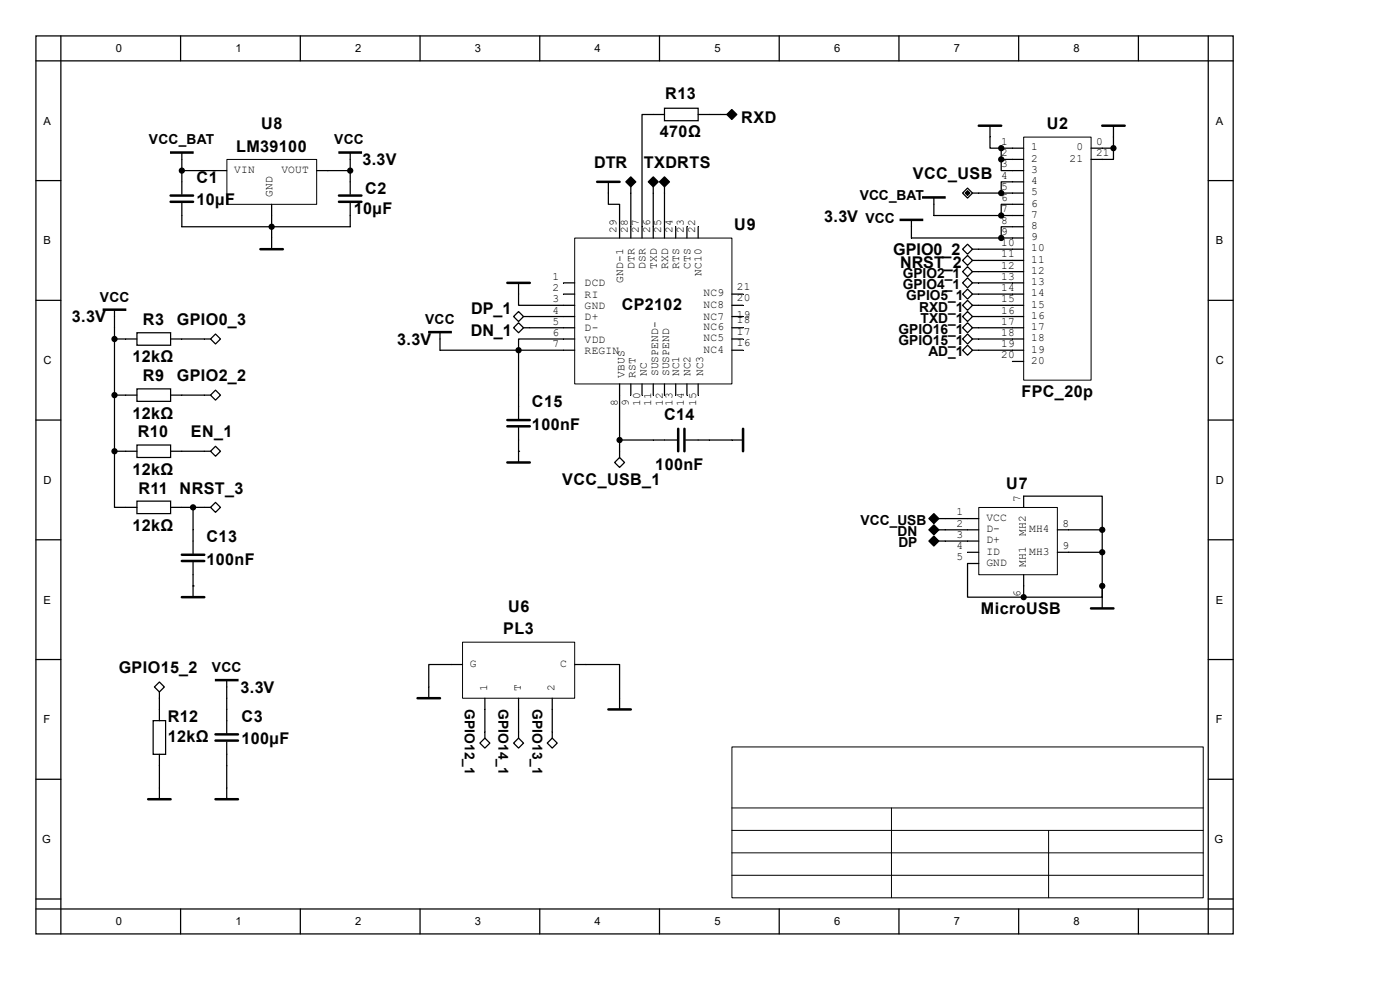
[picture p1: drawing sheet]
<svg xmlns="http://www.w3.org/2000/svg" width="297mm" height="210mm" viewBox="0 0 297 210" stroke-linecap="round" stroke-linejoin="round" font-family="sans-serif">
<g fill="none" stroke="#000" stroke-width=".26">
<path d="M7.6 7.6h254v190.5h-254zM7.6 12.9h254M12.9 7.6v190.5M38.3 7.6v5.3M63.7 7.6v5.3M89.1 7.6v5.3M114.5 7.6v5.3M139.9 7.6v5.3M165.3 7.6v5.3M190.7 7.6v5.3M216.1 7.6v5.3M241.5 7.6v5.3"/>
<path d="M256.3 7.6v190.5M7.6 38.3h5.3M38.6 36.2h.1M38.6 36.2h9.5M38.6 32.5v8.7M67.2 36.2h7.1M74.3 36.2h.1M74.3 32.5v8.7M129.1 38.6v4.7h2.3v7.2M133 38.6l.8-.8 .8 .8-.8 .8zM133.8 39.6v10.9M137.8 38.6l.8-.8 .8 .8-.8 .8z"/>
<path d="M138.6 39.6v10.9M140.2 38.6l.8-.8 .8 .8-.8 .8zM141 23h7.1v2.6h-7.1zM141 24.3h-4.8v26.2M141 39.6v10.9M148.1 24.3h6.1M154.5 24.3l.8-.8 .8 .8-.8 .8zM205.3 39.9l1 1.1-1 1-1.1-1zM210 26.7v4.7h2.4M212.4 33.8v2.4h4.8M212.4 31.4h4.8M212.4 33.8h4.8"/>
<path d="M212.4 31.4v2.4M217.2 38.6h-4.8v2.4M231.5 31.4h4.7M236.2 31.4v2.4h-4.7M236.2 26.7v4.7M256.3 38.3h5.3M38.6 43.1v5h35.7v-5M57.6 43.3v9.6M143.4 48.1v2.4M145.7 48.1v2.4M148.1 48.1v2.4M193.4 46.8v3.7h23.8"/>
<path d="M198.1 42v3.7h19.1M205.3 51.8l1 1.1-1 1-1.1-1zM205.3 54.2l1 1-1 1.1-1.1-1.1zM205.3 56.6l1 1-1 1.1-1.1-1.1zM205.3 58.9l1 1.1-1 1.1-1.1-1.1zM206.3 41h10.9M206.3 52.9h10.9M206.3 55.2h10.9M206.3 57.6h10.9M217.2 43.3h-4.8v2.4M217.2 48.1h-4.8v2.4M7.6 63.7h5.3"/>
<path d="M24.3 71.9h4.8M24.3 65.8v29.9M29.1 70.6h7.1v2.6h-7.1zM36.2 71.9h8.5M45.7 70.9l1.1 1-1.1 1.1-1-1.1zM93.3 70.6v3.7h28.6M109 69.5l1-1 1.1 1-1.1 1.1zM110 66.1l1.1 1.1-1.1 1-1-1zM110 60v4.8h11.9M111.1 67.2h10.8M111.1 69.5h10.8M119.5 60h2.4"/>
<path d="M119.5 62.4h2.4M121.9 71.9h-11.9v16.9M155.3 62.4h2.3M155.3 64.8h2.3M155.3 67.2h2.3M155.3 69.5h2.3M155.3 71.9h2.3M155.3 74.3h2.3M205.3 61.3l1 1.1-1 1-1.1-1zM205.3 63.7l1 1.1-1 1-1.1-1zM205.3 66.1l1 1.1-1 1-1.1-1zM205.3 68.5l1 1-1 1.1-1.1-1.1z"/>
<path d="M205.3 70.9l1 1-1 1.1-1.1-1.1zM205.3 73.2l1 1.1-1 1.1-1.1-1.1zM206.3 60h10.9M206.3 62.4h10.9M206.3 64.8h10.9M206.3 67.2h10.9M206.3 69.5h10.9M206.3 71.9h10.9M206.3 74.3h10.9M214.8 76.7h2.4M256.3 63.7h5.3M7.6 89.1h5.3"/>
<path d="M24.3 95.7v11.9h4.8M24.3 83.8h4.8M24.3 95.7h4.8M29.1 82.5h7.1v2.6h-7.1zM29.1 94.4h7.1v2.6h-7.1zM36.2 83.8h8.5M36.2 95.7h8.5M44.7 95.7l1-1 1.1 1-1.1 1.1zM45.7 82.8l1.1 1-1.1 1.1-1-1.1zM110 95.7h.1M110 90.7v7.4M130.4 98.1l1-1.1 1.1 1.1-1.1 1.1z"/>
<path d="M131.4 81.4v15.6M131.4 93.3h12.2M133.8 81.4v2.4M136.2 81.4v2.4M138.6 81.4v2.4M141 81.4v2.4M143.4 81.4v2.4M145.5 93.3h12.1M145.7 81.4v2.4M148.1 81.4v2.4M256.3 89.1h5.3M7.6 114.5h5.3"/>
<path d="M29.1 106.3h7.1v2.7h-7.1zM36.2 107.6h8.5M41 107.6v9.8M41 119.3v7.4M44.7 107.6l1-1 1.1 1-1.1 1.1zM198.1 109.2l.8 .8-.8 .8-.8-.8zM198.1 111.6l.8 .8-.8 .8-.8-.8zM198.1 114l.8 .8-.8 .8-.8-.8zM199.2 110h8.4M199.2 112.4h8.4M199.2 114.8h8.4M205.3 117.2h2.3"/>
<path d="M207.6 119.5h-2.3v7.2h11.9M217.2 107.6v-2.3h16.6v7.1M224.3 112.4h9.5M224.3 117.2h9.5M233.8 112.4v16.7M256.3 114.5h5.3M7.6 139.9h5.3M41 124.3h.1M217.2 121.9v4.8M233.8 124.3v2.4h-16.6M256.3 139.9h5.3M32.5 152.9h2.6v7.1h-2.6z"/>
<path d="M32.8 145.7l1-1 1.1 1-1.1 1.1zM33.8 146.8v6.1M48.1 144.4v11.1M48.1 157.4v12.1M98.1 141h-7.1v7.1M101.8 157.6l1.1-1 1 1-1 1.1zM102.9 148.1v8.5M109 157.6l1-1 1.1 1-1.1 1.1zM110 148.1v8.5M116.1 157.6l1.1-1 1 1-1 1.1zM117.2 148.1v8.5M121.9 141h9.5v9.5"/>
<path d="M7.6 165.3h5.3M33.8 160v9.5M256.3 165.3h5.3M7.6 190.7h5.3M7.6 192.8h254M38.3 192.8v5.3M63.7 192.8v5.3M89.1 192.8v5.3M114.5 192.8v5.3M139.9 192.8v5.3M165.3 192.8v5.3M190.7 192.8v5.3"/>
<path d="M216.1 192.8v5.3M241.5 192.8v5.3M256.3 190.7h5.3"/>
</g>
<g fill="none" stroke="#000" stroke-width=".21">
<path d="M48.1 33.8h19.1v9.5h-19.1zM133.6 38.6l.2-.3 .3 .3-.3 .2zM138.3 38.6l.3-.3 .3 .3-.3 .2zM140.7 38.6l.3-.3 .2 .3-.2 .2zM155 24.3l.3-.3 .2 .3-.2 .3zM217.2 29.1h14.3v51.5h-14.3zM121.9 50.5h33.4v30.9h-33.4zM198.1 109.7l.3 .3-.3 .3-.2-.3zM198.1 112.1l.3 .3-.3 .3-.2-.3zM198.1 114.5l.3 .3-.3 .2-.2-.2zM207.6 107.7h16.7v14.2h-16.7zM98.1 136.2h23.8v11.9h-23.8z"/>
<path d="M155.3 158.5h100v32h-100zM155.3 171.4h100M155.3 176.2h100M189.1 171.4v19M222.5 176.2v14.2M155.3 180.9h100M155.3 185.7h100"/>
</g>
<g fill="none" stroke="#000" stroke-width=".53">
<path d="M126.7 38.6h4.7M207.6 26.7h4.8M233.8 26.7h4.8M36.2 42.8h4.8M36.2 41.5h4.8M55.2 52.9h4.8M71.9 42.8h4.8M71.9 41.5h4.8M107.6 60h4.8M107.6 98.1h4.8M107.6 90.4h4.8M107.6 89.1h4.8"/>
<path d="M143.9 91v4.7M145.2 91v4.7M157.6 91v4.7M38.6 119h4.7M38.6 117.7h4.7M38.6 126.7h4.7M231.5 129.1h4.7M45.7 155.8h4.8M45.7 157.1h4.8M88.6 148.1h4.7M129.1 150.5h4.7M31.4 169.5h4.8"/>
<path d="M45.7 169.5h4.8"/>
</g>
<g fill="#000" stroke="#000" stroke-width=".26">
<path d="M36.2 32.2h4.8v.3h-4.8z" fill-rule="evenodd"/>
<path d="M71.9 32.2h4.8v.3h-4.8z" fill-rule="evenodd"/>
<path d="M132.8 38.6l1-1.1 1.1 1.1-1.1 1z" fill-rule="evenodd"/>
<path d="M137.5 38.6l1.1-1.1 1 1.1-1 1z" fill-rule="evenodd"/>
<path d="M139.9 38.6l1.1-1.1 1 1.1-1 1z" fill-rule="evenodd"/>
<path d="M154.2 24.3l1.1-1.1 1 1.1-1 1z" fill-rule="evenodd"/>
<path d="M191 46.5h4.7v.3h-4.7z" fill-rule="evenodd"/>
<path d="M195.7 41.8h4.8v.2h-4.8z" fill-rule="evenodd"/>
<path d="M21.9 65.6h4.8v.2h-4.8z" fill-rule="evenodd"/>
<path d="M91 70.3h4.7v.3h-4.7z" fill-rule="evenodd"/>
<path d="M198.1 109l1.1 1-1.1 1.1-1-1.1z" fill-rule="evenodd"/>
<path d="M198.1 111.3l1.1 1.1-1.1 1.1-1-1.1z" fill-rule="evenodd"/>
<path d="M197.1 114.8l1-1.1 1.1 1.1-1.1 1z" fill-rule="evenodd"/>
<path d="M45.7 144.1h4.8v.3h-4.8z" fill-rule="evenodd"/>
<circle cx="38.6" cy="36.2" r=".53"/>
<circle cx="74.3" cy="36.2" r=".53"/>
<circle cx="212.4" cy="31.4" r=".53"/>
<circle cx="212.4" cy="33.8" r=".53"/>
<circle cx="236.2" cy="31.4" r=".53"/>
<circle cx="57.6" cy="48.1" r=".53"/>
<circle cx="212.4" cy="41" r=".53"/>
<circle cx="212.4" cy="45.7" r=".53"/>
<circle cx="212.4" cy="50.5" r=".53"/>
<circle cx="24.3" cy="71.9" r=".53"/>
<circle cx="110" cy="74.3" r=".53"/>
<circle cx="24.3" cy="83.8" r=".53"/>
<circle cx="24.3" cy="95.7" r=".53"/>
<circle cx="131.4" cy="93.3" r=".53"/>
<circle cx="41" cy="107.6" r=".53"/>
<circle cx="233.8" cy="112.4" r=".53"/>
<circle cx="233.8" cy="117.2" r=".53"/>
<circle cx="217.2" cy="126.7" r=".53"/>
<circle cx="233.8" cy="124.3" r=".53"/>
</g>
<path d="M205.3 40.4l.5 .6-.5 .5-.6-.5z" fill-rule="evenodd" fill="#000" stroke="#000" stroke-width=".21"/>
<g font-size="3.4">
<text x="141.1" y="21.1">R13</text>
<text x="55.4" y="27.4">U8</text>
<text x="140" y="29">470Ω</text>
<text x="157.3" y="26.1">RXD</text>
<text x="222.1" y="27.4">U2</text>
<text x="50.1" y="32.2">LM39100</text>
<text x="76.9" y="35.1">3.3V</text>
<text x="126" y="35.6">DTR</text>
<text x="136.6" y="35.6">TXDRTS</text>
<text x="41.7" y="38.8">C1</text>
<text x="77.5" y="41.2">C2</text>
<text x="193.6" y="38">VCC_USB</text>
<text x="41.7" y="43.6">10µF</text>
<text x="75.1" y="45.4">10µF</text>
<text x="174.8" y="47">3.3V</text>
<text x="155.8" y="48.9">U9</text>
<text x="189.5" y="54.1">GPIO0_2</text>
<text x="191" y="56.8">NRST_2</text>
<text x="131.9" y="65.8">CP2102</text>
<text x="15.2" y="68.4">3.3V</text>
<text x="30.3" y="69">R3</text>
<text x="37.5" y="69">GPIO0_3</text>
<text x="99.9" y="71.3">DN_1</text>
<text x="99.9" y="66.6">DP_1</text>
<text x="28.1" y="76.9">12kΩ</text>
<text x="84.3" y="73.2">3.3V</text>
<text x="30.3" y="80.9">R9</text>
<text x="37.5" y="80.9">GPIO2_2</text>
<text x="28.1" y="88.8">12kΩ</text>
<text x="112.9" y="86.4">C15</text>
<text x="140.9" y="89.1">C14</text>
<text x="216.7" y="84.3">FPC_20p</text>
<text x="29.3" y="92.8">R10</text>
<text x="40.5" y="92.8">EN_1</text>
<text x="112.9" y="91.2">100nF</text>
<text x="28.1" y="100.7">12kΩ</text>
<text x="139" y="99.7">100nF</text>
<text x="29.4" y="104.7">R11</text>
<text x="38.1" y="104.7">NRST_3</text>
<text x="119.3" y="102.8">VCC_USB_1</text>
<text x="213.5" y="103.6">U7</text>
<text x="28.1" y="112.6">12kΩ</text>
<text x="43.8" y="115">C13</text>
<text x="43.8" y="119.8">100nF</text>
<text x="107.8" y="129.8">U6</text>
<text x="208.1" y="130.3">MicroUSB</text>
<text x="106.8" y="134.6">PL3</text>
<text x="25.2" y="142.8">GPIO15_2</text>
<text x="51" y="147">3.3V</text>
<text x="35.6" y="153.1">R12</text>
<text x="51.2" y="153.1">C3</text>
<text x="35.6" y="157.3">12kΩ</text>
<text x="51.2" y="157.9">100µF</text>
</g>
<g font-size="2.9">
<text x="31.6" y="30.6">VCC_BAT</text>
<text x="70.9" y="30.6">VCC</text>
<text x="182.4" y="42.5">VCC_BAT</text>
<text x="183.6" y="47.3">VCC</text>
<text x="191.5" y="58.9">GPIO2_1</text>
<text x="21.2" y="64">VCC</text>
<text x="191.5" y="61.3">GPIO4_1</text>
<text x="192.2" y="63.7">GPIO5_1</text>
<text x="90.2" y="68.7">VCC</text>
<text x="190.6" y="70.8">GPIO16_1</text>
<text x="195" y="66.1">RXD_1</text>
<text x="195.3" y="68.5">TXD_1</text>
<text x="190.6" y="73.2">GPIO15_1</text>
<text x="197" y="75.6">AD_1</text>
<text x="182.6" y="111.3">VCC_USB</text>
<text x="190.4" y="113.7">DN</text>
<text x="190.6" y="116.1">DP</text>
<text x="44.9" y="142.5">VCC</text>
<text x="98.6" y="150.5" transform="rotate(90 98.6 150.5)">GPIO12_1</text>
<text x="105.8" y="150.5" transform="rotate(90 105.8 150.5)">GPIO14_1</text>
<text x="112.9" y="150.5" transform="rotate(90 112.9 150.5)">GPIO13_1</text>
</g>
<g font-size="2.4">
<text x="24.6" y="11.1">0</text>
<text x="50" y="11.1">1</text>
<text x="75.4" y="11.1">2</text>
<text x="100.8" y="11.1">3</text>
<text x="126.2" y="11.1">4</text>
<text x="151.6" y="11.1">5</text>
<text x="177" y="11.1">6</text>
<text x="202.4" y="11.1">7</text>
<text x="227.8" y="11.1">8</text>
<text x="9.2" y="26.5">A</text>
<text x="257.9" y="26.5">A</text>
<text x="212.4" y="30.8">1</text>
<text x="212.4" y="33.1">2</text>
<text x="212.4" y="35.5">3</text>
<text x="218.8" y="31.9">1</text>
<text x="218.8" y="34.3">2</text>
<text x="226.9" y="34.3">21</text>
<text x="228.4" y="31.9">0</text>
<text x="232.5" y="33.1">21</text>
<text x="232.5" y="30.8">0</text>
<text x="49.7" y="36.7">VIN</text>
<text x="57.8" y="41.7" transform="rotate(-90 57.8 41.7)">GND</text>
<text x="59.7" y="36.7">VOUT</text>
<text x="212.4" y="37.9">4</text>
<text x="212.4" y="40.3">5</text>
<text x="218.8" y="36.7">3</text>
<text x="218.8" y="39.1">4</text>
<text x="218.8" y="41.4">5</text>
<text x="212.4" y="42.7">6</text>
<text x="212.4" y="45">7</text>
<text x="212.4" y="47.5">8</text>
<text x="218.8" y="43.8">6</text>
<text x="218.8" y="46.2">7</text>
<text x="9.2" y="51.9">B</text>
<text x="130.8" y="49.4" transform="rotate(-90 130.8 49.4)">29</text>
<text x="133.2" y="49.4" transform="rotate(-90 133.2 49.4)">28</text>
<text x="135.6" y="49.4" transform="rotate(-90 135.6 49.4)">27</text>
<text x="137.9" y="49.4" transform="rotate(-90 137.9 49.4)">26</text>
<text x="140.3" y="49.4" transform="rotate(-90 140.3 49.4)">25</text>
<text x="142.7" y="49.4" transform="rotate(-90 142.7 49.4)">24</text>
<text x="145.1" y="49.4" transform="rotate(-90 145.1 49.4)">23</text>
<text x="147.4" y="49.4" transform="rotate(-90 147.4 49.4)">22</text>
<text x="212.4" y="49.8">9</text>
<text x="212.4" y="52.2">10</text>
<text x="218.8" y="48.6">8</text>
<text x="218.8" y="51">9</text>
<text x="218.8" y="53.3">10</text>
<text x="257.9" y="51.9">B</text>
<text x="117.2" y="59.4">1</text>
<text x="132.2" y="59.9" transform="rotate(-90 132.2 59.9)">GND-1</text>
<text x="134.6" y="57" transform="rotate(-90 134.6 57)">DTR</text>
<text x="136.9" y="57" transform="rotate(-90 136.9 57)">DSR</text>
<text x="139.3" y="57" transform="rotate(-90 139.3 57)">TXD</text>
<text x="141.7" y="57" transform="rotate(-90 141.7 57)">RXD</text>
<text x="144.1" y="57" transform="rotate(-90 144.1 57)">RTS</text>
<text x="146.5" y="57" transform="rotate(-90 146.5 57)">CTS</text>
<text x="148.8" y="58.5" transform="rotate(-90 148.8 58.5)">NC10</text>
<text x="212.4" y="54.6">11</text>
<text x="212.4" y="57">12</text>
<text x="212.4" y="59.4">13</text>
<text x="218.8" y="55.8">11</text>
<text x="218.8" y="58.1">12</text>
<text x="117.2" y="61.7">2</text>
<text x="117.2" y="64.1">3</text>
<text x="124" y="60.7">DCD</text>
<text x="124" y="63.2">RI</text>
<text x="124" y="65.5">GND</text>
<text x="149.3" y="65.3">NC8</text>
<text x="149.3" y="62.9">NC9</text>
<text x="156.3" y="63.8">20</text>
<text x="156.3" y="61.5">21</text>
<text x="212.4" y="61.7">14</text>
<text x="212.4" y="64.1">15</text>
<text x="218.8" y="60.5">13</text>
<text x="218.8" y="62.9">14</text>
<text x="218.8" y="65.3">15</text>
<text x="117.2" y="66.5">4</text>
<text x="117.2" y="68.9">5</text>
<text x="117.2" y="71.2">6</text>
<text x="124" y="67.9">D+</text>
<text x="124" y="70.3">D-</text>
<text x="149.3" y="70">NC6</text>
<text x="149.3" y="67.9">NC7</text>
<text x="156.3" y="71">17</text>
<text x="156.3" y="68.6">18</text>
<text x="156.3" y="67.6">19</text>
<text x="212.4" y="66.5">16</text>
<text x="212.4" y="68.9">17</text>
<text x="212.4" y="71.2">18</text>
<text x="218.8" y="67.6">16</text>
<text x="218.8" y="70">17</text>
<text x="9.2" y="77.3">C</text>
<text x="117.2" y="73.6">7</text>
<text x="124" y="72.7">VDD</text>
<text x="124" y="75.1">REGIN</text>
<text x="149.3" y="74.8">NC4</text>
<text x="149.3" y="72.4">NC5</text>
<text x="156.3" y="73.4">16</text>
<text x="212.4" y="73.6">19</text>
<text x="212.4" y="76">20</text>
<text x="218.8" y="72.4">18</text>
<text x="218.8" y="74.8">19</text>
<text x="218.8" y="77.2">20</text>
<text x="257.9" y="77.3">C</text>
<text x="132.5" y="80.1" transform="rotate(-90 132.5 80.1)">VBUS</text>
<text x="134.8" y="80.1" transform="rotate(-90 134.8 80.1)">RST</text>
<text x="137.2" y="79.8" transform="rotate(-90 137.2 79.8)">NC</text>
<text x="139.6" y="79.8" transform="rotate(-90 139.6 79.8)">SUSPEND-</text>
<text x="142" y="79.8" transform="rotate(-90 142 79.8)">SUSPEND</text>
<text x="144.1" y="79.8" transform="rotate(-90 144.1 79.8)">NC1</text>
<text x="146.5" y="79.8" transform="rotate(-90 146.5 79.8)">NC2</text>
<text x="149.1" y="79.8" transform="rotate(-90 149.1 79.8)">NC3</text>
<text x="131.1" y="86.2" transform="rotate(-90 131.1 86.2)">8</text>
<text x="133.4" y="86.2" transform="rotate(-90 133.4 86.2)">9</text>
<text x="135.8" y="86.2" transform="rotate(-90 135.8 86.2)">10</text>
<text x="138.2" y="86.2" transform="rotate(-90 138.2 86.2)">11</text>
<text x="140.6" y="86.2" transform="rotate(-90 140.6 86.2)">12</text>
<text x="142.7" y="86.2" transform="rotate(-90 142.7 86.2)">13</text>
<text x="145.1" y="86.2" transform="rotate(-90 145.1 86.2)">14</text>
<text x="147.7" y="86.2" transform="rotate(-90 147.7 86.2)">15</text>
<text x="9.2" y="102.7">D</text>
<text x="216.5" y="106.6" transform="rotate(-90 216.5 106.6)">7</text>
<text x="257.9" y="102.7">D</text>
<text x="202.9" y="109.3">1</text>
<text x="202.9" y="111.7">2</text>
<text x="209.3" y="110.5">VCC</text>
<text x="209.3" y="112.9">D-</text>
<text x="217.6" y="113.6" transform="rotate(-90 217.6 113.6)">MH2</text>
<text x="218.3" y="112.9">MH4</text>
<text x="225.4" y="111.7">8</text>
<text x="202.9" y="114.1">3</text>
<text x="202.9" y="116.5">4</text>
<text x="202.9" y="118.9">5</text>
<text x="209.3" y="115.3">D+</text>
<text x="209.3" y="117.6">ID</text>
<text x="218.3" y="117.6">MH3</text>
<text x="225.4" y="116.5">9</text>
<text x="209.3" y="120">GND</text>
<text x="217.6" y="120.3" transform="rotate(-90 217.6 120.3)">MH1</text>
<text x="9.2" y="128.1">E</text>
<text x="216.5" y="126.7" transform="rotate(-90 216.5 126.7)">6</text>
<text x="257.9" y="128.1">E</text>
<text x="99.7" y="141.5">G</text>
<text x="118.9" y="141.5">C</text>
<text x="103.3" y="146.5" transform="rotate(-90 103.3 146.5)">1</text>
<text x="110.5" y="146.5" transform="rotate(-90 110.5 146.5)">T</text>
<text x="117.6" y="146.5" transform="rotate(-90 117.6 146.5)">2</text>
<text x="9.2" y="153.5">F</text>
<text x="257.9" y="153.5">F</text>
<text x="8.9" y="178.9">G</text>
<text x="257.6" y="178.9">G</text>
<text x="24.6" y="196.3">0</text>
<text x="50" y="196.3">1</text>
<text x="75.4" y="196.3">2</text>
<text x="100.8" y="196.3">3</text>
<text x="126.2" y="196.3">4</text>
<text x="151.6" y="196.3">5</text>
<text x="177" y="196.3">6</text>
<text x="202.4" y="196.3">7</text>
<text x="227.8" y="196.3">8</text>
</g>
</svg>
